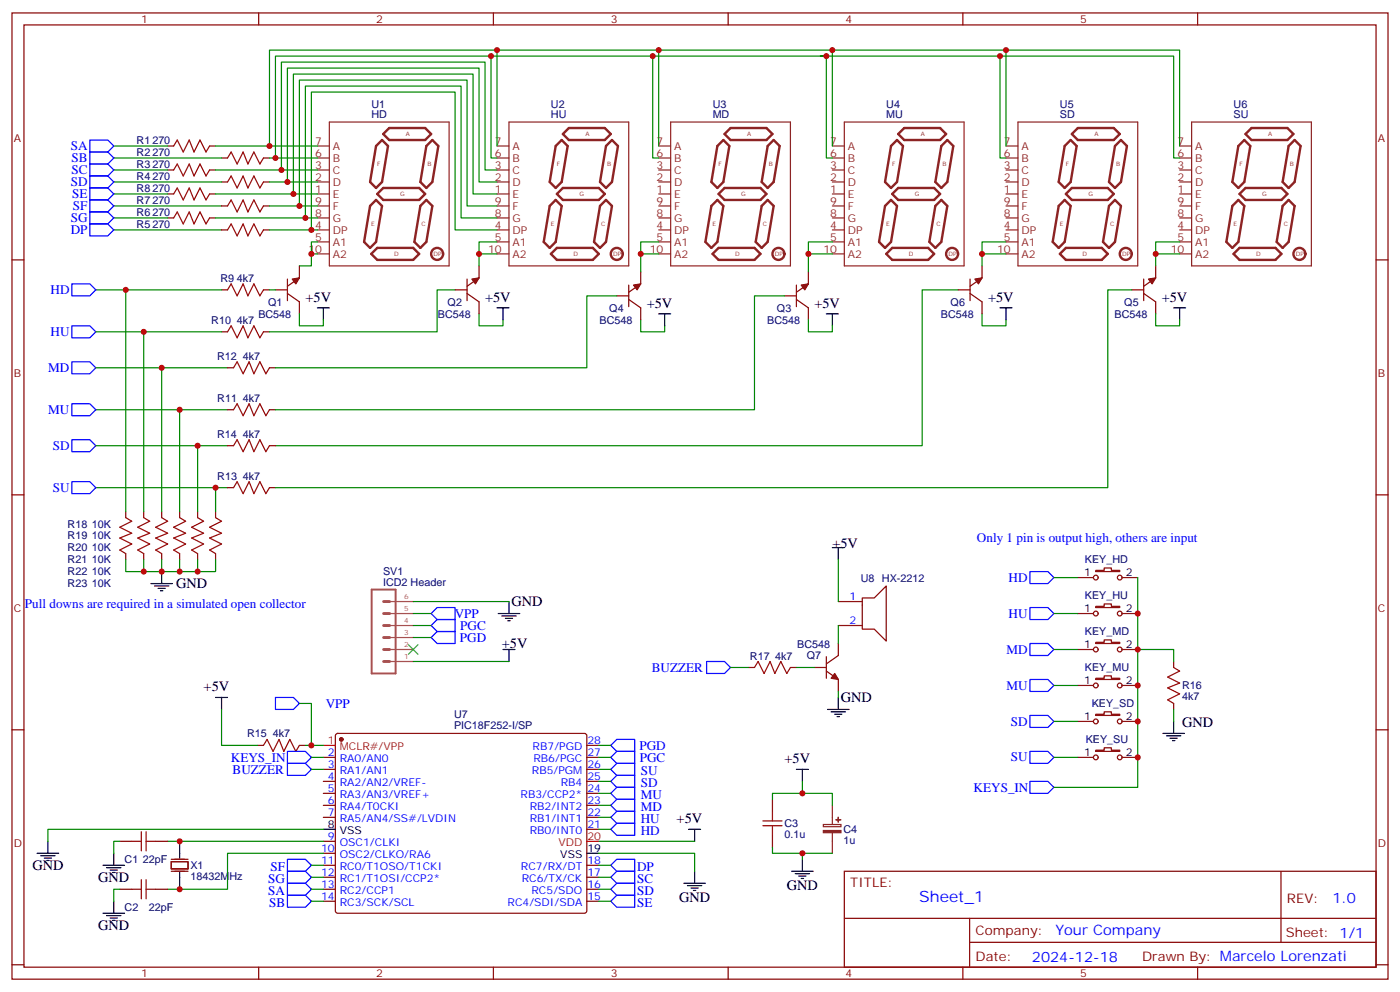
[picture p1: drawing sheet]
<svg xmlns="http://www.w3.org/2000/svg" width="412mm" height="292mm" viewBox="0 0 412 292" stroke-linecap="round" stroke-linejoin="round" font-family="sans-serif">
<g fill="none" stroke="#870000" stroke-width=".35">
<path d="M3.5 3.8h405.4v284.3h-405.4zM7.1 7.3h398.2v277.3h-398.2zM76.2 3.8v3.5M145.3 3.8v3.5M214.5 3.8v3.5M283.6 3.8v3.5M352.8 3.8v3.5M49.4 43h1.8M49.4 50h1.8M49.4 57.1h1.8M61.7 43h1.8M61.7 50h1.8"/>
<path d="M61.7 57.1h1.8M65.3 46.5h1.7M65.3 53.6h1.7M77.6 46.5h1.8M77.6 53.6h1.8M3.5 76.5h3.6M49.4 64.1h1.8M61.7 64.1h1.8M65.3 67.7h1.7M65.3 60.6h1.7M77.6 67.7h1.8M77.6 60.6h1.8"/>
<path d="M88.2 78.2v3.6l-3.5 2.4M141.1 78.2v3.6l-3.5 2.4M289.3 78.2v3.6l-3.5 2.4M340.4 78.2v3.6l-3.5 2.4M405.3 76.5h3.6M65.3 85.3h1.7M65.3 97.6h1.7M77.6 85.3h1.8M77.6 97.6h1.8M81.1 85.3h3.6M84.7 82.1v6.4M84.7 86.4l3.5 2.4v3.6"/>
<path d="M134.1 85.3h3.5M137.6 82.1v6.4M137.6 86.4l3.5 2.4v3.6M181.7 87.1h3.5M185.2 83.9v6.3M185.2 88.1l3.5 2.5v3.5M188.7 80v3.5l-3.5 2.5M231.1 87.1h3.5M234.6 83.9v6.3M234.6 88.1l3.5 2.5v3.5M238.1 80v3.5l-3.5 2.5M282.2 85.3h3.6"/>
<path d="M285.8 82.1v6.4M285.8 86.4l3.5 2.4v3.6M333.4 85.3h3.5M336.9 82.1v6.4M336.9 86.4l3.5 2.4v3.6M67 108.2h1.8M79.4 108.2h1.7M67 120.6h1.8M67 131.2h1.8M79.4 120.6h1.7M79.4 131.2h1.7M3.5 145.6h3.6"/>
<path d="M37 150.6v1.7M42.3 150.6v1.7M47.6 150.6v1.7M52.9 150.6v1.7M58.2 150.6v1.7M63.5 150.6v1.7M67 143.5h1.8M79.4 143.5h1.7M405.3 145.6h3.6M37 162.9v1.8M42.3 162.9v1.8M47.6 162.9v1.8"/>
<path d="M52.9 162.9v1.8M58.2 162.9v1.8M63.5 162.9v1.8M246.9 177h7.1M254 176h3.5l3.6-3.6v16.3l-3.6-3.6h-3.5zM317.5 170h4.6M322.8 178.4h2.5v-.7h2.1v.7h2.4v.4h-7zM322.8 167.9h2.5v-.8h2.1v.8h2.4v.3h-7zM330.6 170h4.5M220.5 196.4h1.7M232.8 196.4h1.8M239.9 196.4h3.5"/>
<path d="M243.4 193.3v6.3M243.4 197.5l3.5 2.5v3.5M246.9 184.1h7.1M246.9 189.4v3.5l-3.5 2.5M317.5 191.1h4.6M317.5 180.6h4.6M322.8 199.6h2.5v-.7h2.1v.7h2.4v.4h-7zM322.8 189h2.5v-.7h2.1v.7h2.4v.4h-7zM330.6 191.1h4.5M330.6 180.6h4.5M345.7 194.7v1.7M3.5 214.8h3.6"/>
<path d="M75.8 219.4h1.8M88.2 219.4h1.8M99 216l.5-.2h72.7l.5 .2 .2 .5-.1 51.8-.6 .4h-73l-.4-.7v-51.5zM172.9 219.4h3.5M317.5 212.3h4.6M317.5 201.7h4.6M322.8 210.2h2.5v-.7h2.1v.7h2.4v.3h-7zM330.6 212.3h4.5M330.6 201.7h4.5M345.7 207v1.8M405.3 214.8h3.6M95.2 222.9h3.6"/>
<path d="M95.2 226.4h3.6M95.2 229.9h3.6M95.2 233.5h3.6M95.2 237h3.6M172.9 222.9h3.5M172.9 226.4h3.5M172.9 229.9h3.5M172.9 233.5h3.5M172.9 237h3.5M227.5 235.2v3.6M317.5 222.9h4.6M322.8 220.8h2.5v-.7h2.1v.7h2.4v.3h-7z"/>
<path d="M330.6 222.9h4.5M35.3 247.6h3.5M45.9 247.6h3.5M50.4 253.6h5v2.1h-5zM50.4 252.9h5M50.4 256.4h5M95.2 240.5h3.6M95.2 247.6h3.6M95.2 251.1h3.6M95.2 254.6h3.6M95.2 258.2h3.6M172.9 240.5h3.5"/>
<path d="M172.9 254.6h3.5M172.9 258.2h3.5M172.9 244.1h3.5M227.5 245.8v3.5M248.7 256.4h156.6v28.2h-156.6zM377.3 256.4v20.9M35.3 261.7h3.5M45.9 261.7h3.5M95.2 261.7h3.6M95.2 265.2h3.6M172.9 261.7h3.5M172.9 265.2h3.5"/>
<path d="M248.7 270.2h156.5M285.6 277.3h119.6M285.6 270.2v14.2M3.5 283.9h3.6M76.2 284.6v3.5M145.3 284.6v3.5M214.5 284.6v3.5M283.6 284.6v3.5M352.8 284.6v3.5M405.3 283.9h3.6"/>
<circle cx="322.8" cy="170" r=".71"/>
<circle cx="329.8" cy="170" r=".71"/>
<circle cx="322.8" cy="191.1" r=".71"/>
<circle cx="322.8" cy="180.6" r=".71"/>
<circle cx="329.8" cy="180.6" r=".71"/>
<circle cx="329.8" cy="191.1" r=".71"/>
<circle cx="322.8" cy="201.7" r=".71"/>
<circle cx="322.8" cy="212.3" r=".71"/>
<circle cx="329.8" cy="201.7" r=".71"/>
<circle cx="329.8" cy="212.3" r=".71"/>
<circle cx="322.8" cy="222.9" r=".71"/>
<circle cx="329.8" cy="222.9" r=".71"/>
</g>
<g fill="none" stroke="#8c2424" stroke-width=".35">
<path d="M97 35.9h35.3v42.3h-35.3zM149.9 35.9h35.3v42.3h-35.3zM197.6 35.9h35.2v42.3h-35.2zM248.7 35.9h35.3v42.3h-35.3zM299.9 35.9h35.2v42.3h-35.2zM351 35.9h35.3v42.3h-35.3zM93.5 43h3.5M93.5 46.5h3.5M93.5 50h3.5M93.5 53.6h3.5M93.5 57.1h3.5M146.4 43h3.5"/>
<path d="M146.4 46.5h3.5M146.4 50h3.5M146.4 53.6h3.5M146.4 57.1h3.5M194 43h3.6M194 46.5h3.6M194 50h3.6M194 53.6h3.6M194 57.1h3.6M245.2 43h3.5M245.2 46.5h3.5M245.2 50h3.5"/>
<path d="M245.2 53.6h3.5M245.2 57.1h3.5M296.3 43h3.6M296.3 46.5h3.6M296.3 50h3.6M296.3 53.6h3.6M296.3 57.1h3.6M347.5 43h3.5M347.5 46.5h3.5M347.5 50h3.5M347.5 53.6h3.5M347.5 57.1h3.5"/>
<path d="M93.5 67.7h3.5M93.5 60.6h3.5M93.5 64.1h3.5M93.5 71.2h3.5M93.5 74.7h3.5M146.4 67.7h3.5M146.4 60.6h3.5M146.4 64.1h3.5M146.4 71.2h3.5M146.4 74.7h3.5M194 67.7h3.6M194 60.6h3.6"/>
<path d="M194 64.1h3.6M194 71.2h3.6M194 74.7h3.6M245.2 67.7h3.5M245.2 60.6h3.5M245.2 64.1h3.5M245.2 71.2h3.5M245.2 74.7h3.5M296.3 67.7h3.6M296.3 60.6h3.6M296.3 64.1h3.6M296.3 71.2h3.6"/>
<path d="M296.3 74.7h3.6M347.5 67.7h3.5M347.5 60.6h3.5M347.5 64.1h3.5M347.5 71.2h3.5M347.5 74.7h3.5M245.2 237v5.6M242.5 242.6h5.2v.7h-5.2zM245.2 245.1v6"/>
</g>
<g fill="none" stroke="#8c2424" stroke-width=".71">
<path d="M112.9 39.4l1.8-1.7h10.5l1.8 1.7-1.8 1.8h-10.5zM165.8 39.4l1.8-1.7h10.6l1.7 1.7-1.7 1.8h-10.6zM213.4 39.4l1.8-1.7h10.6l1.7 1.7-1.7 1.8h-10.6zM264.6 39.4l1.7-1.7h10.6l1.8 1.7-1.8 1.8h-10.6zM317.5 37.7h10.6l1.7 1.7-1.7 1.8h-10.6l-1.8-1.8zM366.9 39.4l1.8-1.7h10.5l1.8 1.7-1.8 1.8h-10.5zM110.8 58.8l1.7 1.8-1.7 10.6-1.8 1.8-1.8-1.8 1.8-10.6zM111.1 57.1l1.8-1.8h10.6l1.7 1.8-1.7 1.7h-10.6zM112.5 41.2l1.8 1.8-1.8 10.6-1.7 1.7-1.8-1.7 1.8-10.6zM125.6 58.8l1.8 1.8-1.8 10.6-1.8 1.8-1.7-1.8 1.7-10.6zM127.4 41.2l1.7 1.8-1.7 10.6-1.8 1.7-1.8-1.7 1.8-10.6zM163.7 58.8l1.8 1.8-1.8 10.6-1.8 1.8-1.7-1.8 1.7-10.6z"/>
<path d="M164 57.1l1.8-1.8h10.6l1.8 1.8-1.8 1.7h-10.6zM165.5 41.2l1.7 1.8-1.7 10.6-1.8 1.7-1.8-1.7 1.8-10.6zM178.5 58.8l1.8 1.8-1.8 10.6-1.8 1.8-1.7-1.8 1.7-10.6zM180.3 41.2l1.7 1.8-1.7 10.6-1.8 1.7-1.8-1.7 1.8-10.6zM211.3 58.8l1.8 1.8-1.8 10.6-1.8 1.8-1.7-1.8 1.7-10.6zM211.7 57.1l1.7-1.8h10.6l1.8 1.8-1.8 1.7h-10.6zM213.1 41.2l1.7 1.8-1.7 10.6-1.8 1.7-1.8-1.7 1.8-10.6zM226.1 58.8l1.8 1.8-1.8 10.6-1.7 1.8-1.8-1.8 1.8-10.6zM227.9 41.2l1.8 1.8-1.8 10.6-1.8 1.7-1.7-1.7 1.7-10.6zM262.8 57.1l1.8-1.8h10.6l1.7 1.8-1.7 1.7h-10.6zM264.2 41.2l1.8 1.8-1.8 10.6-1.7 1.7-1.8-1.7 1.8-10.6zM277.3 43l1.7-1.8 1.8 1.8-1.8 10.6-1.7 1.7-1.8-1.7z"/>
<path d="M277.3 58.8l1.7 1.8-1.7 10.6-1.8 1.8-1.7-1.8 1.7-10.6zM313.6 43l1.8-1.8 1.7 1.8-1.7 10.6-1.8 1.7-1.7-1.7zM313.6 58.8l1.8 1.8-1.8 10.6-1.7 1.8-1.8-1.8 1.8-10.6zM314 57.1l1.7-1.8h10.6l1.8 1.8-1.8 1.7h-10.6zM328.4 58.8l1.8 1.8-1.8 10.6-1.7 1.8-1.8-1.8 1.8-10.6zM330.2 41.2l1.8 1.8-1.8 10.6-1.8 1.7-1.7-1.7 1.7-10.6zM364.8 58.8l1.7 1.8-1.7 10.6-1.8 1.8-1.8-1.8 1.8-10.6zM365.1 57.1l1.8-1.8h10.6l1.7 1.8-1.7 1.7h-10.6zM366.5 41.2l1.8 1.8-1.8 10.6-1.7 1.7-1.8-1.7 1.8-10.6zM379.6 43l1.8-1.8 1.7 1.8-1.7 10.6-1.8 1.7-1.8-1.7zM379.6 58.8l1.8 1.8-1.8 10.6-1.8 1.8-1.7-1.8 1.7-10.6zM109.4 74.7l1.7-1.7h10.6l1.8 1.7-1.8 1.8h-10.6z"/>
<path d="M162.3 74.7l1.7-1.7h10.6l1.8 1.7-1.8 1.8h-10.6zM209.9 74.7l1.8-1.7h10.5l1.8 1.7-1.8 1.8h-10.5zM260.7 60.6l1.8-1.8 1.7 1.8-1.7 10.6-1.8 1.8-1.8-1.8zM261.1 74.7l1.7-1.7h10.6l1.8 1.7-1.8 1.8h-10.6zM314 73h10.6l1.7 1.7-1.7 1.8h-10.6l-1.8-1.8zM363.4 74.7l1.7-1.7h10.6l1.8 1.7-1.8 1.8h-10.6z"/>
<circle cx="128.8" cy="74.7" r="1.76"/>
<circle cx="181.7" cy="74.7" r="1.76"/>
<circle cx="229.3" cy="74.7" r="1.76"/>
<circle cx="280.5" cy="74.7" r="1.76"/>
<circle cx="331.6" cy="74.7" r="1.76"/>
<circle cx="382.8" cy="74.7" r="1.76"/>
</g>
<g fill="none" stroke="#a10000" stroke-width=".35">
<path d="M51.2 43l1-1.8 1.8 3.5 1.7-3.5 1.4 3.5 1.8-3.5 1.8 3.5 1-1.7M51.2 50l1-1.7 1.8 3.5 1.7-3.5 1.4 3.5 1.8-3.5 1.8 3.5 1-1.8M51.2 57.1l1-1.8 1.8 3.5 1.7-3.5 1.4 3.5 1.8-3.5 1.8 3.5 1-1.7M67 46.5l1.1-1.8 1.7 3.6 1.8-3.6 1.4 3.6 1.8-3.6 1.8 3.6 1-1.8M67 53.6l1.1-1.8 1.7 3.5 1.8-3.5 1.4 3.5 1.8-3.5 1.8 3.5 1-1.7M51.2 64.1l1-1.7 1.8 3.5 1.7-3.5 1.4 3.5 1.8-3.5 1.8 3.5 1-1.8M67 67.7l1.1-1.8 1.7 3.5 1.8-3.5 1.4 3.5 1.8-3.5 1.8 3.5 1-1.7M67 60.6l1.1-1.8 1.7 3.6 1.8-3.6 1.4 3.6 1.8-3.6 1.8 3.6 1-1.8M67 85.3l1.1-1.8 1.7 3.6 1.8-3.6 1.4 3.6 1.8-3.6 1.8 3.6 1-1.8M67 97.6l1.1-1.7 1.7 3.5 1.8-3.5 1.4 3.5 1.8-3.5 1.8 3.5 1-1.8M68.8 108.2l1-1.7 1.8 3.5 1.8-3.5 1.4 3.5 1.8-3.5 1.7 3.5 1.1-1.8M68.8 120.6l1-1.8 1.8 3.5 1.8-3.5 1.4 3.5 1.8-3.5 1.7 3.5 1.1-1.7"/>
<path d="M68.8 131.2l1-1.8 1.8 3.5 1.8-3.5 1.4 3.5 1.8-3.5 1.7 3.5 1.1-1.7M37 152.3l1.8 1.1-3.5 1.8 3.5 1.7-3.5 1.4 3.5 1.8-3.5 1.8 1.7 1M42.3 152.3l1.8 1.1-3.5 1.8 3.5 1.7-3.5 1.4 3.5 1.8-3.5 1.8 1.7 1M47.6 152.3l1.8 1.1-3.5 1.8 3.5 1.7-3.5 1.4 3.5 1.8-3.5 1.8 1.7 1M52.9 152.3l1.8 1.1-3.5 1.8 3.5 1.7-3.5 1.4 3.5 1.8-3.5 1.8 1.7 1M58.2 152.3l1.8 1.1-3.6 1.8 3.6 1.7-3.6 1.4 3.6 1.8-3.6 1.8 1.8 1M63.5 152.3l1.8 1.1-3.6 1.8 3.6 1.7-3.6 1.4 3.6 1.8-3.6 1.8 1.8 1M68.8 143.5l1-1.8 1.8 3.6 1.8-3.6 1.4 3.6 1.8-3.6 1.7 3.6 1.1-1.8M222.2 196.4l1.1-1.7 1.8 3.5 1.7-3.5 1.4 3.5 1.8-3.5 1.8 3.5 1-1.8M345.7 196.4l1.8 1.1-3.5 1.7 3.5 1.8-3.5 1.4 3.5 1.8-3.5 1.8 1.7 1M77.6 219.4l1.1-1.8 1.7 3.5 1.8-3.5 1.4 3.5 1.8-3.5 1.7 3.5 1.1-1.7M227.5 238.8v2.8"/>
<path d="M38.8 247.6h2.8M41.6 244.8v5.6M41.6 258.9v5.6M43 247.6h2.9M43 244.8v5.6M43 258.9v5.6M224.7 243h5.7M224.7 241.6h5.7M227.5 243v2.8M38.8 261.7h2.8M43 261.7h2.9"/>
</g>
<g fill="none" stroke="#008700" stroke-width=".35">
<path d="M144.6 16.5h47.7v30h1.7M146.4 14.7h47.6v28.3M192.3 16.5h51.1v30h1.8M194 14.7h51.2v28.3M243.4 16.5h-1.7h52.9v30h1.7M245.2 14.7h51.1v28.3M294.6 16.5h51.1v30h1.8M296.3 14.7h51.2v28.3M33.5 43h15.9M33.5 46.5h31.8M33.5 50h15.9M33.5 53.6h31.8"/>
<path d="M33.5 57.1h15.9M63.5 43h30M63.5 50h30M63.5 57.1h30M79.4 43v-28.3h67v28.3M79.4 46.5h14.1M79.4 53.6h14.1M81.1 46.5v-30h63.5v30h1.8M82.9 50v-31.7h60v31.7h3.5M84.7 53.6v-33.6h56.4v33.6h5.3M86.4 57.1v-35.3h52.9v35.3h7.1M33.5 67.7h31.8"/>
<path d="M33.5 60.6h31.8M33.5 64.1h15.9M63.5 64.1h30M79.4 67.7h14.1M79.4 60.6h14.1M88.2 60.6v-37h49.4v37h8.8M90 64.1v-38.8h45.8v38.8h10.6M91.7 74.7v3.5h-3.5M91.7 67.7v-40.6h42.4v40.6h12.3M93.5 71.2h-1.8v3.5h1.8M141.1 74.7v3.5M146.4 71.2h-5.3v3.5h5.3"/>
<path d="M188.7 74.7v5.3M194 71.2h-5.3v3.5h5.3M238.1 74.7v5.3M245.2 71.2h-7.1v3.5h7.1M289.3 74.7v3.5M296.3 71.2h-7v3.5h7M340.4 74.7v3.5M347.5 71.2h-7.1v3.5h7.1M28.2 85.3h37.1M28.2 97.6h37.1M37 85.3v65.3M42.3 97.6v53"/>
<path d="M79.4 85.3h1.7M88.2 92.4v3.5h7v-1.8M134.1 85.3h-5.3v12.3h-49.4M141.1 92.4v3.5h7.1v-1.8M181.7 87.1h-8.8v21.1h-91.8M188.7 94.1v3.5h7.1v-1.7M231.1 87.1h-8.9v33.5h-141.1M238.1 94.1v3.5h7.1v-1.7M282.2 85.3h-10.6v45.9h-190.5M289.3 92.4v3.5h7v-1.8M333.4 85.3h-7.1v58.2h-245.2M340.4 92.4v3.5h7.1v-1.8"/>
<path d="M28.2 108.2h38.8M47.6 108.2v42.4M28.2 120.6h38.8M28.2 131.2h38.8M52.9 120.6v30M58.2 131.2v19.4M28.2 143.5h38.8M63.5 143.5v7.1M37 164.7v3.5h26.5v-3.5M42.3 164.7v3.5M47.6 164.7v3.5M52.9 164.7v3.5"/>
<path d="M58.2 164.7v3.5M121.7 177h28.2M246.9 164.7v12.3M310.4 170h7.1M335.1 170v61.7h-24.7M121.7 194.7h28.2M121.7 180.6h5.3M121.7 187.6h5.3M121.7 184.1h5.3M215.2 196.4h5.3M234.6 196.4h5.3M246.9 184.1v5.3"/>
<path d="M310.4 180.6h7.1M310.4 191.1h7.1M335.1 191.1h10.6v3.6M65.3 208.8v10.6h10.5M88.2 207h3.5v12.4M90 219.4h5.2M176.4 219.4h3.5M246.9 203.5v1.7M310.4 201.7h7.1M310.4 212.3h7.1M345.7 208.8v3.5M91.7 222.9h3.5"/>
<path d="M91.7 226.4h3.5M176.4 222.9h3.5M176.4 226.4h3.5M176.4 229.9h3.5M176.4 233.5h3.5M176.4 237h3.5M227.5 235.2v-1.7h17.7v3.5M236.4 229.9v3.6M310.4 222.9h7.1M35.3 247.6h-1.8v3.5M49.4 247.6h45.8M91.7 254.6h3.5"/>
<path d="M91.7 258.2h3.5M95.2 244.1h-81.1v3.5M95.2 251.1h-28.2v10.6h-17.6M176.4 251.1h28.2v5.3M176.4 247.6h28.2M176.4 254.6h3.5M176.4 258.2h3.5M176.4 240.5h3.5M176.4 244.1h3.5M227.5 249.3v1.8h8.9v1.8M236.4 251.1h8.8M35.3 261.7h-1.8v3.5"/>
<path d="M91.7 261.7h3.5M91.7 265.2h3.5M176.4 261.7h3.5M176.4 265.2h3.5"/>
</g>
<g fill="none" stroke="#000" stroke-width=".35">
<path d="M93.5 90.6h3.5M95.2 90.6v3.5M146.4 90.6h3.5M148.2 90.6v3.5M194 92.4h3.6M195.8 92.4v3.5M243.4 92.4h3.5M245.2 92.4v3.5M294.6 90.6h3.5M296.3 90.6v3.5M345.7 90.6h3.5M347.5 90.6v3.5"/>
<path d="M44.4 171.7h6.4M45.5 172.4h4.2M46.6 173.1h2.1M47.3 173.8h.7M47.6 168.2v3.5M149.9 177v3.6M245.2 161.1h3.5M246.9 161.1v3.6M146.8 180.6h6.3M147.8 181.3h4.2M148.2 191.1h3.5M148.9 182h2.1"/>
<path d="M149.6 182.7h.7M149.9 191.1v3.6M63.5 205.2h3.5M65.3 205.2v3.6M243.8 208.8h6.3M244.8 209.5h4.3M245.9 210.2h2.1M246.6 210.9h.7M246.9 205.2v3.6M342.5 215.8h6.4M343.6 216.5h4.2M344.7 217.2h2.1"/>
<path d="M345.4 217.9h.7M345.7 212.3v3.5M234.6 226.4h3.5M236.4 226.4v3.5M10.9 251.1h6.4M12 251.8h4.2M13.1 252.5h2.1M13.8 253.2h.7M14.1 247.6v3.5M30.3 254.6h6.4M31.4 255.3h4.2M32.5 256h2.1"/>
<path d="M33.2 256.8h.7M33.5 251.1v3.5M52.9 247.6v4.9M52.9 256.8v4.9M95.2 244.1h3.6M172.9 251.1h3.5M201.4 259.9h6.4M202.8 244.1h3.6M204.6 244.1v3.5M204.6 256.4v3.5M233.2 256.4h6.3M234.2 257.1h4.3"/>
<path d="M235.3 257.8h2.1M236 258.5h.7M236.4 252.9v3.5M30.3 268.7h6.4M31.4 269.5h4.2M32.5 270.2h2.1M33.2 270.9h.7M33.5 265.2v3.5M202.5 260.6h4.2M203.6 261.3h2.1M204.3 262h.7"/>
</g>
<g fill="#870000" stroke="#870000" stroke-width=".35">
<path d="M86.1 82.1l2.1-.3-1.1 1.7z"/>
<path d="M139 82.1l2.1-.3-1 1.7z"/>
<path d="M236 83.9l2.1-.4-1 1.8z"/>
<path d="M186.6 83.9l2.1-.4-1 1.8z"/>
<path d="M338.3 82.1l2.1-.3-1 1.7z"/>
<path d="M287.2 82.1l2.1-.3-1.1 1.7z"/>
<path d="M245.9 198.2l1 1.8-2.1-.4z"/>
<circle cx="100.5" cy="217.6" r=".53"/>
</g>
<g fill="none" stroke="#00f" stroke-width=".35">
<path d="M26.5 41.2h5.2l1.8 1.8-1.8 1.7h-5.2zM26.5 44.7h5.2l1.8 1.8-1.8 1.8h-5.2zM26.5 48.3h5.2l1.8 1.7-1.8 1.8h-5.2zM26.5 51.8h5.2l1.8 1.8-1.8 1.7h-5.2zM26.5 55.3h5.2l1.8 1.8-1.8 1.7h-5.2zM26.5 58.8h5.2l1.8 1.8-1.8 1.8h-5.2zM26.5 62.4h5.2l1.8 1.7-1.8 1.8h-5.2zM26.5 65.9h5.2l1.8 1.8-1.8 1.7h-5.2zM21.2 83.5h5.3l1.7 1.8-1.7 1.8h-5.3zM21.2 95.9h5.3l1.7 1.7-1.7 1.8h-5.3zM21.2 118.8h5.3l1.7 1.8-1.7 1.7h-5.3zM21.2 106.5h5.3l1.7 1.7-1.7 1.8h-5.3z"/>
<path d="M21.2 129.4h5.3l1.7 1.8-1.7 1.7h-5.3zM21.2 141.7h5.3l1.7 1.8-1.7 1.8h-5.3zM128.8 178.8h5.3v3.5h-5.3l-1.8-1.7zM303.4 178.8h5.3l1.7 1.8-1.7 1.7h-5.3zM303.4 168.2h5.3l1.7 1.8-1.7 1.7h-5.3zM128.8 182.3h5.3v3.5h-5.3l-1.8-1.7zM128.8 185.8h5.3v3.6h-5.3l-1.8-1.8zM208.1 194.7h5.3l1.8 1.7-1.8 1.8h-5.3zM303.4 200h5.3l1.7 1.7-1.7 1.8h-5.3zM303.4 189.4h5.3l1.7 1.7-1.7 1.8h-5.3zM81.1 205.2h5.3l1.8 1.8-1.8 1.8h-5.3zM181.7 217.6h5.3v3.5h-5.3l-1.8-1.7z"/>
<path d="M303.4 210.5h5.3l1.7 1.8-1.7 1.8h-5.3zM84.7 221.1h5.3l1.7 1.8-1.7 1.7h-5.3zM84.7 224.6h5.3l1.7 1.8-1.7 1.8h-5.3zM181.7 224.6h5.3v3.6h-5.3l-1.8-1.8zM181.7 228.2h5.3v3.5h-5.3l-1.8-1.8zM181.7 231.7h5.3v3.5h-5.3l-1.8-1.7zM181.7 235.2h5.3v3.6h-5.3l-1.8-1.8zM181.7 238.8h5.3v3.5h-5.3l-1.8-1.8zM181.7 221.1h5.3v3.5h-5.3l-1.8-1.7zM303.4 221.1h5.3l1.7 1.8-1.7 1.7h-5.3zM303.4 229.9h5.3l1.7 1.8-1.7 1.8h-5.3zM84.7 256.4h5.3l1.7 1.8-1.7 1.7h-5.3z"/>
<path d="M84.7 252.9h5.3l1.7 1.7-1.7 1.8h-5.3zM84.7 259.9h5.3l1.7 1.8-1.7 1.8h-5.3zM179.9 254.6l1.8-1.7h5.3v3.5h-5.3zM179.9 258.2l1.8-1.8h5.3v3.5h-5.3zM181.7 259.9h5.3v3.6h-5.3l-1.8-1.8zM181.7 242.3h5.3v3.5h-5.3l-1.8-1.7zM84.7 263.5h5.3l1.7 1.7-1.7 1.8h-5.3zM179.9 265.2l1.8-1.7h5.3v3.5h-5.3z"/>
</g>
<path d="M95.2 219.4h3.6M172.9 247.6h3.5" fill="none" stroke="#f00" stroke-width=".35"/>
<path d="M109.5 173.5h7v24.7h-7z" fill="none" stroke="#a64a4a" stroke-width=".56"/>
<path d="M113 177h1.8M113 187.6h1.8M113 191.1h1.8M113 194.7h1.8M113 180.6h1.8M113 184.1h1.8" fill="none" stroke="#a64a4a" stroke-width=".85"/>
<path d="M114.8 177h6.9M114.8 194.7h6.9M114.8 191.1h6.9M114.8 187.6h6.9M114.8 184.1h6.9M114.8 180.6h6.9" fill="none" stroke="#a64a4a" stroke-width=".35"/>
<path d="M120.3 189.7l2.8 2.8M123.1 189.7l-2.8 2.8" fill="none" stroke="#3c3" stroke-width=".35"/>
<g fill="#8c2424" stroke="#8c2424" stroke-width=".35">
<path d="M242.5 244.4h5.2v.6h-5.2z"/>
<path d="M246.2 241.2l1.4 .1z"/>
<path d="M246.9 240.5v1.4z"/>
</g>
<g fill="#c00">
<circle cx="91.7" cy="74.7" r=".88"/>
<circle cx="141.1" cy="74.7" r=".88"/>
<circle cx="340.4" cy="74.7" r=".88"/>
<circle cx="289.3" cy="74.7" r=".88"/>
<circle cx="238.1" cy="74.7" r=".88"/>
<circle cx="188.7" cy="74.7" r=".88"/>
<circle cx="294.6" cy="16.5" r=".88"/>
<circle cx="192.3" cy="16.5" r=".88"/>
<circle cx="84.7" cy="53.6" r=".88"/>
<circle cx="82.9" cy="50" r=".88"/>
<circle cx="144.6" cy="16.5" r=".88"/>
<circle cx="81.1" cy="46.5" r=".88"/>
<circle cx="79.4" cy="43" r=".88"/>
<circle cx="296.3" cy="14.7" r=".88"/>
<circle cx="245.2" cy="14.7" r=".88"/>
<circle cx="194" cy="14.7" r=".88"/>
<circle cx="146.4" cy="14.7" r=".88"/>
<circle cx="243.4" cy="16.5" r=".88"/>
<circle cx="86.4" cy="57.1" r=".88"/>
<circle cx="88.2" cy="60.6" r=".88"/>
<circle cx="90" cy="64.1" r=".88"/>
<circle cx="91.7" cy="67.7" r=".88"/>
<circle cx="52.9" cy="247.6" r=".88"/>
<circle cx="52.9" cy="261.7" r=".88"/>
<circle cx="91.7" cy="219.4" r=".88"/>
<circle cx="335.1" cy="222.9" r=".88"/>
<circle cx="335.1" cy="212.3" r=".88"/>
<circle cx="335.1" cy="201.7" r=".88"/>
<circle cx="335.1" cy="191.1" r=".88"/>
<circle cx="335.1" cy="180.6" r=".88"/>
<circle cx="236.4" cy="251.1" r=".88"/>
<circle cx="236.4" cy="233.5" r=".88"/>
<circle cx="47.6" cy="168.2" r=".88"/>
<circle cx="58.2" cy="168.2" r=".88"/>
<circle cx="52.9" cy="168.2" r=".88"/>
<circle cx="42.3" cy="168.2" r=".88"/>
<circle cx="37" cy="85.3" r=".88"/>
<circle cx="42.3" cy="97.6" r=".88"/>
<circle cx="47.6" cy="108.2" r=".88"/>
<circle cx="52.9" cy="120.6" r=".88"/>
<circle cx="58.2" cy="131.2" r=".88"/>
<circle cx="63.5" cy="143.5" r=".88"/>
</g>
<text font-size="4.6" fill="#00f" x="270.8" y="265.4">Sheet_1</text>
<g font-size="4.2">
<text x="90" y="88.8">+5V</text>
<text x="142.9" y="88.8">+5V</text>
<text x="291" y="88.8">+5V</text>
<text x="342.2" y="88.8">+5V</text>
<text x="190.5" y="90.6">+5V</text>
<text x="239.9" y="90.6">+5V</text>
<text x="245.2" y="161.1">+5V</text>
<text x="51.9" y="173.2">GND</text>
<text x="150.6" y="178.4">GND</text>
<text x="147.8" y="190.8">+5V</text>
<text x="60" y="203.5">+5V</text>
<text x="247.6" y="206.7">GND</text>
<text x="348.2" y="213.8">GND</text>
<text x="231.1" y="224.6">+5V</text>
<text x="199.3" y="242.3">+5V</text>
<text x="9.5" y="256">GND</text>
<text x="28.9" y="259.6">GND</text>
<text x="231.8" y="262">GND</text>
<text x="200" y="265.6">GND</text>
<text x="28.9" y="273.7">GND</text>
</g>
<g font-size="4.2" fill="#00f">
<text x="392.5" y="265.7">1.0</text>
<text x="310.9" y="275.2">Your Company</text>
<text x="304" y="283">2024-12-18</text>
</g>
<g font-size="3.9" fill="#00f">
<text x="20.8" y="44.2">SA</text>
<text x="21.1" y="47.7">SB</text>
<text x="21.1" y="51.2">SC</text>
<text x="20.8" y="54.8">SD</text>
<text x="21.3" y="58.3">SE</text>
<text x="20.8" y="65.3">SG</text>
<text x="21.5" y="61.8">SF</text>
<text x="20.8" y="68.9">DP</text>
<text x="14.9" y="86.6">HD</text>
<text x="14.9" y="98.9">HU</text>
<text x="14.2" y="109.4">MD</text>
<text x="14.2" y="121.8">MU</text>
<text x="15.5" y="132.4">SD</text>
<text x="15.5" y="144.7">SU</text>
<text x="287.8" y="159.4">Only 1 pin is output high, others are input</text>
<text x="297.1" y="171.2">HD</text>
<text x="7.3" y="178.8">Pull downs are required in a simulated open collector</text>
<text x="134" y="181.8">VPP</text>
<text x="135.6" y="185.4">PGC</text>
<text x="297.1" y="181.8">HU</text>
<text x="135.5" y="188.9">PGD</text>
<text x="192" y="197.7">BUZZER</text>
<text x="296.4" y="192.3">MD</text>
<text x="296.4" y="202.9">MU</text>
<text x="96" y="208.4">VPP</text>
<text x="297.8" y="213.5">SD</text>
<text x="188.4" y="220.7">PGD</text>
<text x="68" y="224.1">KEYS_IN</text>
<text x="68.5" y="227.7">BUZZER</text>
<text x="188.4" y="224.1">PGC</text>
<text x="297.8" y="224.1">SU</text>
<text x="188.7" y="228.2">SU</text>
<text x="188.7" y="231.7">SD</text>
<text x="286.8" y="233">KEYS_IN</text>
<text x="188.7" y="235.2">MU</text>
<text x="188.7" y="238.8">MD</text>
<text x="188.7" y="242.3">HU</text>
<text x="188.7" y="245.8">HD</text>
<text x="79.7" y="256.3">SF</text>
<text x="187.7" y="256.3">DP</text>
<text x="79" y="259.8">SG</text>
<text x="79" y="263.3">SA</text>
<text x="187.7" y="263.3">SD</text>
<text x="187.7" y="259.8">SC</text>
<text x="79.3" y="266.8">SB</text>
<text x="187.7" y="266.8">SE</text>
</g>
<g font-size="3.9" fill="#800">
<text x="250.5" y="261">TITLE:</text>
<text x="379.1" y="265.7">REV:</text>
<text x="287.4" y="275.2">Company:</text>
<text x="378.7" y="275.8">Sheet: 1/1</text>
<text x="287.4" y="282.9">Date:</text>
<text x="336.4" y="282.9">Drawn By: Marcelo Lorenzati</text>
</g>
<g font-size="3.2" fill="#800">
<text x="41.6" y="6.8">1</text>
<text x="110.8" y="6.8">2</text>
<text x="179.9" y="6.8">3</text>
<text x="249.1" y="6.8">4</text>
<text x="318.2" y="6.8">5</text>
<text x="4.1" y="41.9">A</text>
<text x="405.9" y="41.9">A</text>
<text x="4.1" y="111.1">B</text>
<text x="405.9" y="111.1">B</text>
<text x="4.1" y="180.2">C</text>
<text x="405.9" y="180.2">C</text>
<text x="4.1" y="249.3">D</text>
<text x="405.9" y="249.3">D</text>
<text x="41.6" y="287.6">1</text>
<text x="110.8" y="287.6">2</text>
<text x="179.9" y="287.6">3</text>
<text x="249.1" y="287.6">4</text>
<text x="318.2" y="287.6">5</text>
</g>
<g font-size="3.2" fill="#000080">
<text x="109.4" y="34.9">HD</text>
<text x="109.4" y="31.7">U1</text>
<text x="162.3" y="34.9">HU</text>
<text x="162.3" y="31.7">U2</text>
<text x="209.9" y="34.9">MD</text>
<text x="209.9" y="31.7">U3</text>
<text x="261.1" y="34.9">MU</text>
<text x="261.1" y="31.7">U4</text>
<text x="312.2" y="34.9">SD</text>
<text x="312.2" y="31.7">U5</text>
<text x="363.4" y="34.9">SU</text>
<text x="363.4" y="31.7">U6</text>
<text x="40.2" y="42.3">R1</text>
<text x="40.2" y="45.9">R2</text>
<text x="44.9" y="42.3">270</text>
<text x="44.9" y="45.9">270</text>
<text x="40.2" y="49.4">R3</text>
<text x="40.2" y="52.9">R4</text>
<text x="44.9" y="49.4">270</text>
<text x="44.9" y="52.9">270</text>
<text x="40.2" y="60">R7</text>
<text x="40.2" y="56.4">R8</text>
<text x="44.9" y="60">270</text>
<text x="44.9" y="56.4">270</text>
<text x="40.2" y="63.5">R6</text>
<text x="44.9" y="63.5">270</text>
<text x="40.2" y="67">R5</text>
<text x="44.9" y="67">270</text>
<text x="64.9" y="82.9">R9</text>
<text x="69.7" y="82.9">4k7</text>
<text x="62.2" y="95.3">R10</text>
<text x="69.7" y="95.3">4k7</text>
<text x="76.1" y="93.5">BC548</text>
<text x="78.9" y="90.1">Q1</text>
<text x="129" y="93.5">BC548</text>
<text x="131.9" y="90.1">Q2</text>
<text x="176.6" y="95.3">BC548</text>
<text x="179.5" y="91.9">Q4</text>
<text x="226" y="95.3">BC548</text>
<text x="228.9" y="91.9">Q3</text>
<text x="277.2" y="93.5">BC548</text>
<text x="280" y="90.1">Q6</text>
<text x="328.3" y="93.5">BC548</text>
<text x="331.2" y="90.1">Q5</text>
<text x="64" y="105.9">R12</text>
<text x="71.5" y="105.9">4k7</text>
<text x="64" y="118.2">R11</text>
<text x="71.5" y="118.2">4k7</text>
<text x="64" y="128.8">R14</text>
<text x="71.5" y="128.8">4k7</text>
<text x="64" y="141.2">R13</text>
<text x="71.5" y="141.2">4k7</text>
<text x="19.9" y="155.2">R18</text>
<text x="27.1" y="155.2">10K</text>
<text x="19.9" y="158.8">R19</text>
<text x="27.1" y="158.8">10K</text>
<text x="19.9" y="162.3">R20</text>
<text x="19.9" y="165.8">R21</text>
<text x="27.1" y="162.3">10K</text>
<text x="27.1" y="165.8">10K</text>
<text x="319.6" y="165.8">KEY_HD</text>
<text x="321.9" y="165.1">.</text>
<text x="19.9" y="169.3">R22</text>
<text x="19.9" y="172.9">R23</text>
<text x="27.1" y="172.9">10K</text>
<text x="27.1" y="169.3">10K</text>
<text x="112.8" y="172.4">ICD2 Header</text>
<text x="112.8" y="169.3">SV1</text>
<text x="253.6" y="171.2">U8 HX-2212</text>
<text x="319.6" y="176.4">KEY_HU</text>
<text x="324.2" y="176.4">.</text>
<text x="234.8" y="190.7">BC548</text>
<text x="319.6" y="186.9">KEY_MD</text>
<text x="321.9" y="186.2">.</text>
<text x="220.9" y="194.2">R17</text>
<text x="228.3" y="194.2">4k7</text>
<text x="237.7" y="194.1">Q7</text>
<text x="319.6" y="197.5">KEY_MU</text>
<text x="324.2" y="197.5">.</text>
<text x="348.2" y="202.9">R16</text>
<text x="321.6" y="208.1">KEY_SD</text>
<text x="321.9" y="207.4">.</text>
<text x="348.2" y="206">4k7</text>
<text x="133.7" y="214.5">PIC18F252-I/SP</text>
<text x="133.7" y="211.4">U7</text>
<text x="72.8" y="217">R15</text>
<text x="80.3" y="217">4k7</text>
<text x="319.8" y="218.7">KEY_SU</text>
<text x="321.9" y="218">.</text>
<text x="231.1" y="243.5">C3</text>
<text x="248.4" y="245.2">C4</text>
<text x="231.1" y="246.6">0.1u</text>
<text x="248.4" y="248.4">1u</text>
<text x="36.7" y="254">C1</text>
<text x="42.1" y="254">22pF</text>
<text x="56.1" y="255.8">X1</text>
<text x="56.1" y="258.9">18432MHz</text>
<text x="36.7" y="268.2">C2</text>
<text x="43.9" y="268.2">22pF</text>
</g>
<g font-size="3.2" fill="#8d2323">
<text x="92.9" y="42.6">7</text>
<text x="92.9" y="46.1">6</text>
<text x="98.1" y="44">A</text>
<text x="98.1" y="47.6">B</text>
<text x="145.8" y="42.6">7</text>
<text x="145.8" y="46.1">6</text>
<text x="151" y="44">A</text>
<text x="151" y="47.6">B</text>
<text x="193.4" y="42.6">7</text>
<text x="193.4" y="46.1">6</text>
<text x="198.6" y="44">A</text>
<text x="198.6" y="47.6">B</text>
<text x="244.6" y="42.6">7</text>
<text x="244.6" y="46.1">6</text>
<text x="249.8" y="44">A</text>
<text x="249.8" y="47.6">B</text>
<text x="295.7" y="42.6">7</text>
<text x="295.7" y="46.1">6</text>
<text x="300.9" y="44">A</text>
<text x="300.9" y="47.6">B</text>
<text x="346.9" y="42.6">7</text>
<text x="346.9" y="46.1">6</text>
<text x="352.1" y="44">A</text>
<text x="352.1" y="47.6">B</text>
<text x="92.9" y="49.7">3</text>
<text x="92.9" y="53.2">2</text>
<text x="98.1" y="51.1">C</text>
<text x="145.8" y="49.7">3</text>
<text x="145.8" y="53.2">2</text>
<text x="151" y="51.1">C</text>
<text x="193.4" y="49.7">3</text>
<text x="193.4" y="53.2">2</text>
<text x="198.6" y="51.1">C</text>
<text x="244.6" y="49.7">3</text>
<text x="244.6" y="53.2">2</text>
<text x="249.8" y="51.1">C</text>
<text x="295.7" y="49.7">3</text>
<text x="295.7" y="53.2">2</text>
<text x="300.9" y="51.1">C</text>
<text x="346.9" y="49.7">3</text>
<text x="346.9" y="53.2">2</text>
<text x="352.1" y="51.1">C</text>
<text x="92.9" y="56.7">1</text>
<text x="98.1" y="54.6">D</text>
<text x="98.1" y="58.1">E</text>
<text x="145.8" y="56.7">1</text>
<text x="151" y="54.6">D</text>
<text x="151" y="58.1">E</text>
<text x="193.4" y="56.7">1</text>
<text x="198.6" y="54.6">D</text>
<text x="198.6" y="58.1">E</text>
<text x="244.6" y="56.7">1</text>
<text x="249.8" y="54.6">D</text>
<text x="249.8" y="58.1">E</text>
<text x="295.7" y="56.7">1</text>
<text x="300.9" y="54.6">D</text>
<text x="300.9" y="58.1">E</text>
<text x="346.9" y="56.7">1</text>
<text x="352.1" y="54.6">D</text>
<text x="352.1" y="58.1">E</text>
<text x="92.9" y="60.3">9</text>
<text x="92.9" y="63.8">8</text>
<text x="98.1" y="61.7">F</text>
<text x="98.1" y="65.2">G</text>
<text x="145.8" y="60.3">9</text>
<text x="145.8" y="63.8">8</text>
<text x="151" y="61.7">F</text>
<text x="151" y="65.2">G</text>
<text x="193.4" y="60.3">9</text>
<text x="193.4" y="63.8">8</text>
<text x="198.6" y="61.7">F</text>
<text x="198.6" y="65.2">G</text>
<text x="244.6" y="60.3">9</text>
<text x="244.6" y="63.8">8</text>
<text x="249.8" y="61.7">F</text>
<text x="249.8" y="65.2">G</text>
<text x="295.7" y="60.3">9</text>
<text x="295.7" y="63.8">8</text>
<text x="300.9" y="61.7">F</text>
<text x="300.9" y="65.2">G</text>
<text x="346.9" y="60.3">9</text>
<text x="346.9" y="63.8">8</text>
<text x="352.1" y="61.7">F</text>
<text x="352.1" y="65.2">G</text>
<text x="92.9" y="67.3">4</text>
<text x="92.9" y="70.8">5</text>
<text x="98.1" y="68.7">DP</text>
<text x="145.8" y="67.3">4</text>
<text x="145.8" y="70.8">5</text>
<text x="151" y="68.7">DP</text>
<text x="193.4" y="67.3">4</text>
<text x="193.4" y="70.8">5</text>
<text x="198.6" y="68.7">DP</text>
<text x="244.6" y="67.3">4</text>
<text x="244.6" y="70.8">5</text>
<text x="249.8" y="68.7">DP</text>
<text x="295.7" y="67.3">4</text>
<text x="295.7" y="70.8">5</text>
<text x="300.9" y="68.7">DP</text>
<text x="346.9" y="67.3">4</text>
<text x="346.9" y="70.8">5</text>
<text x="352.1" y="68.7">DP</text>
<text x="90.9" y="74.4">10</text>
<text x="98.1" y="72.2">A1</text>
<text x="98.1" y="75.8">A2</text>
<text x="143.8" y="74.4">10</text>
<text x="151" y="72.2">A1</text>
<text x="151" y="75.8">A2</text>
<text x="191.4" y="74.4">10</text>
<text x="198.6" y="72.2">A1</text>
<text x="198.6" y="75.8">A2</text>
<text x="242.6" y="74.4">10</text>
<text x="249.8" y="72.2">A1</text>
<text x="249.8" y="75.8">A2</text>
<text x="293.7" y="74.4">10</text>
<text x="300.9" y="72.2">A1</text>
<text x="300.9" y="75.8">A2</text>
<text x="344.9" y="74.4">10</text>
<text x="352.1" y="72.2">A1</text>
<text x="352.1" y="75.8">A2</text>
</g>
<g font-size="3.2">
<text x="319.4" y="169.6">1</text>
<text x="331.6" y="169.6">2</text>
<text x="319.4" y="180.2">1</text>
<text x="331.6" y="180.2">2</text>
<text x="319.4" y="190.8">1</text>
<text x="331.6" y="190.8">2</text>
<text x="319.4" y="201.4">1</text>
<text x="331.6" y="201.4">2</text>
<text x="319.4" y="211.9">1</text>
<text x="331.6" y="211.9">2</text>
<text x="319.4" y="222.5">1</text>
<text x="331.6" y="222.5">2</text>
<text x="96.6" y="243.7">8</text>
<text x="100.1" y="245.5">VSS</text>
<text x="173" y="250.8">19</text>
<text x="165.1" y="252.5">VSS</text>
</g>
<g font-size="3.2" fill="#00f">
<text x="250.2" y="176.7">1</text>
<text x="250.2" y="183.7">2</text>
<text x="156.9" y="220.8">RB7/PGD</text>
<text x="173" y="219">28</text>
<text x="96.6" y="222.5">2</text>
<text x="96.6" y="226.1">3</text>
<text x="100.1" y="224.3">RA0/AN0</text>
<text x="100.1" y="227.8">RA1/AN1</text>
<text x="156.7" y="227.8">RB5/PGM</text>
<text x="157.1" y="224.3">RB6/PGC</text>
<text x="173" y="226.1">26</text>
<text x="173" y="222.5">27</text>
<text x="96.6" y="229.6">4</text>
<text x="96.6" y="233.1">5</text>
<text x="100.1" y="231.4">RA2/AN2/VREF-</text>
<text x="165.2" y="231.4">RB4</text>
<text x="173" y="233.1">24</text>
<text x="173" y="229.6">25</text>
<text x="96.6" y="236.6">6</text>
<text x="100.1" y="234.9">RA3/AN3/VREF+</text>
<text x="100.1" y="238.4">RA4/T0CKI</text>
<text x="153.3" y="234.9">RB3/CCP2*</text>
<text x="156" y="238.4">RB2/INT2</text>
<text x="173" y="236.6">23</text>
<text x="96.6" y="240.2">7</text>
<text x="100.1" y="241.9">RA5/AN4/SS#/LVDIN</text>
<text x="156" y="245.5">RB0/INT0</text>
<text x="156" y="241.9">RB1/INT1</text>
<text x="173" y="243.7">21</text>
<text x="173" y="240.2">22</text>
<text x="94.6" y="250.8">10</text>
<text x="96.6" y="247.2">9</text>
<text x="100.1" y="249">OSC1/CLKI</text>
<text x="94.6" y="254.3">11</text>
<text x="94.6" y="257.8">12</text>
<text x="100.1" y="252.5">OSC2/CLKO/RA6</text>
<text x="100.1" y="256">RC0/T1OSO/T1CKI</text>
<text x="153.5" y="256">RC7/RX/DT</text>
<text x="173" y="257.8">17</text>
<text x="173" y="254.3">18</text>
<text x="94.6" y="261.3">13</text>
<text x="100.1" y="259.6">RC1/T1OSI/CCP2*</text>
<text x="100.1" y="263.1">RC2/CCP1</text>
<text x="153.7" y="259.6">RC6/TX/CK</text>
<text x="156.6" y="263.1">RC5/SDO</text>
<text x="173" y="261.3">16</text>
<text x="94.6" y="264.9">14</text>
<text x="100.1" y="266.6">RC3/SCK/SCL</text>
<text x="149.5" y="266.6">RC4/SDI/SDA</text>
<text x="173" y="264.9">15</text>
</g>
<g font-size="3.2" fill="#f00">
<text x="96.6" y="219">1</text>
<text x="100.1" y="220.8">MCLR#/VPP</text>
<text x="164.5" y="249">VDD</text>
<text x="173" y="247.2">20</text>
</g>
<g font-size="2.1" fill="#a54b4b">
<text x="119" y="179.9">5</text>
<text x="119" y="176.3">6</text>
<text x="119" y="183.4">4</text>
<text x="119" y="190.4">2</text>
<text x="119" y="186.9">3</text>
<text x="119" y="194">1</text>
</g>
<g font-size="1.8" fill="#8d2323">
<text x="119.6" y="40.1">A</text>
<text x="172.5" y="40.1">A</text>
<text x="220.1" y="40.1">A</text>
<text x="271.3" y="40.1">A</text>
<text x="322.4" y="40.1">A</text>
<text x="373.6" y="40.1">A</text>
<text x="111.1" y="49">F</text>
<text x="125.9" y="49">B</text>
<text x="164" y="49">F</text>
<text x="178.9" y="49">B</text>
<text x="211.7" y="49">F</text>
<text x="226.5" y="49">B</text>
<text x="262.8" y="49">F</text>
<text x="277.6" y="49">B</text>
<text x="314" y="49">F</text>
<text x="328.8" y="49">B</text>
<text x="365.1" y="49">F</text>
<text x="379.9" y="49">B</text>
<text x="117.8" y="57.8">G</text>
<text x="170.7" y="57.8">G</text>
<text x="218.4" y="57.8">G</text>
<text x="269.5" y="57.8">G</text>
<text x="320.7" y="57.8">G</text>
<text x="371.8" y="57.8">G</text>
<text x="109.4" y="66.6">E</text>
<text x="124.2" y="66.6">C</text>
<text x="162.3" y="66.6">E</text>
<text x="177.1" y="66.6">C</text>
<text x="209.9" y="66.6">E</text>
<text x="224.7" y="66.6">C</text>
<text x="261.1" y="66.6">E</text>
<text x="275.9" y="66.6">C</text>
<text x="312.2" y="66.6">E</text>
<text x="327" y="66.6">C</text>
<text x="363.4" y="66.6">E</text>
<text x="378.2" y="66.6">C</text>
<text x="116.1" y="75.4">D</text>
<text x="127.7" y="75.4">DP</text>
<text x="169" y="75.4">D</text>
<text x="180.6" y="75.4">DP</text>
<text x="216.6" y="75.4">D</text>
<text x="228.2" y="75.4">DP</text>
<text x="267.8" y="75.4">D</text>
<text x="279.4" y="75.4">DP</text>
<text x="318.9" y="75.4">D</text>
<text x="330.6" y="75.4">DP</text>
<text x="370.1" y="75.4">D</text>
<text x="381.7" y="75.4">DP</text>
</g>
</svg>
